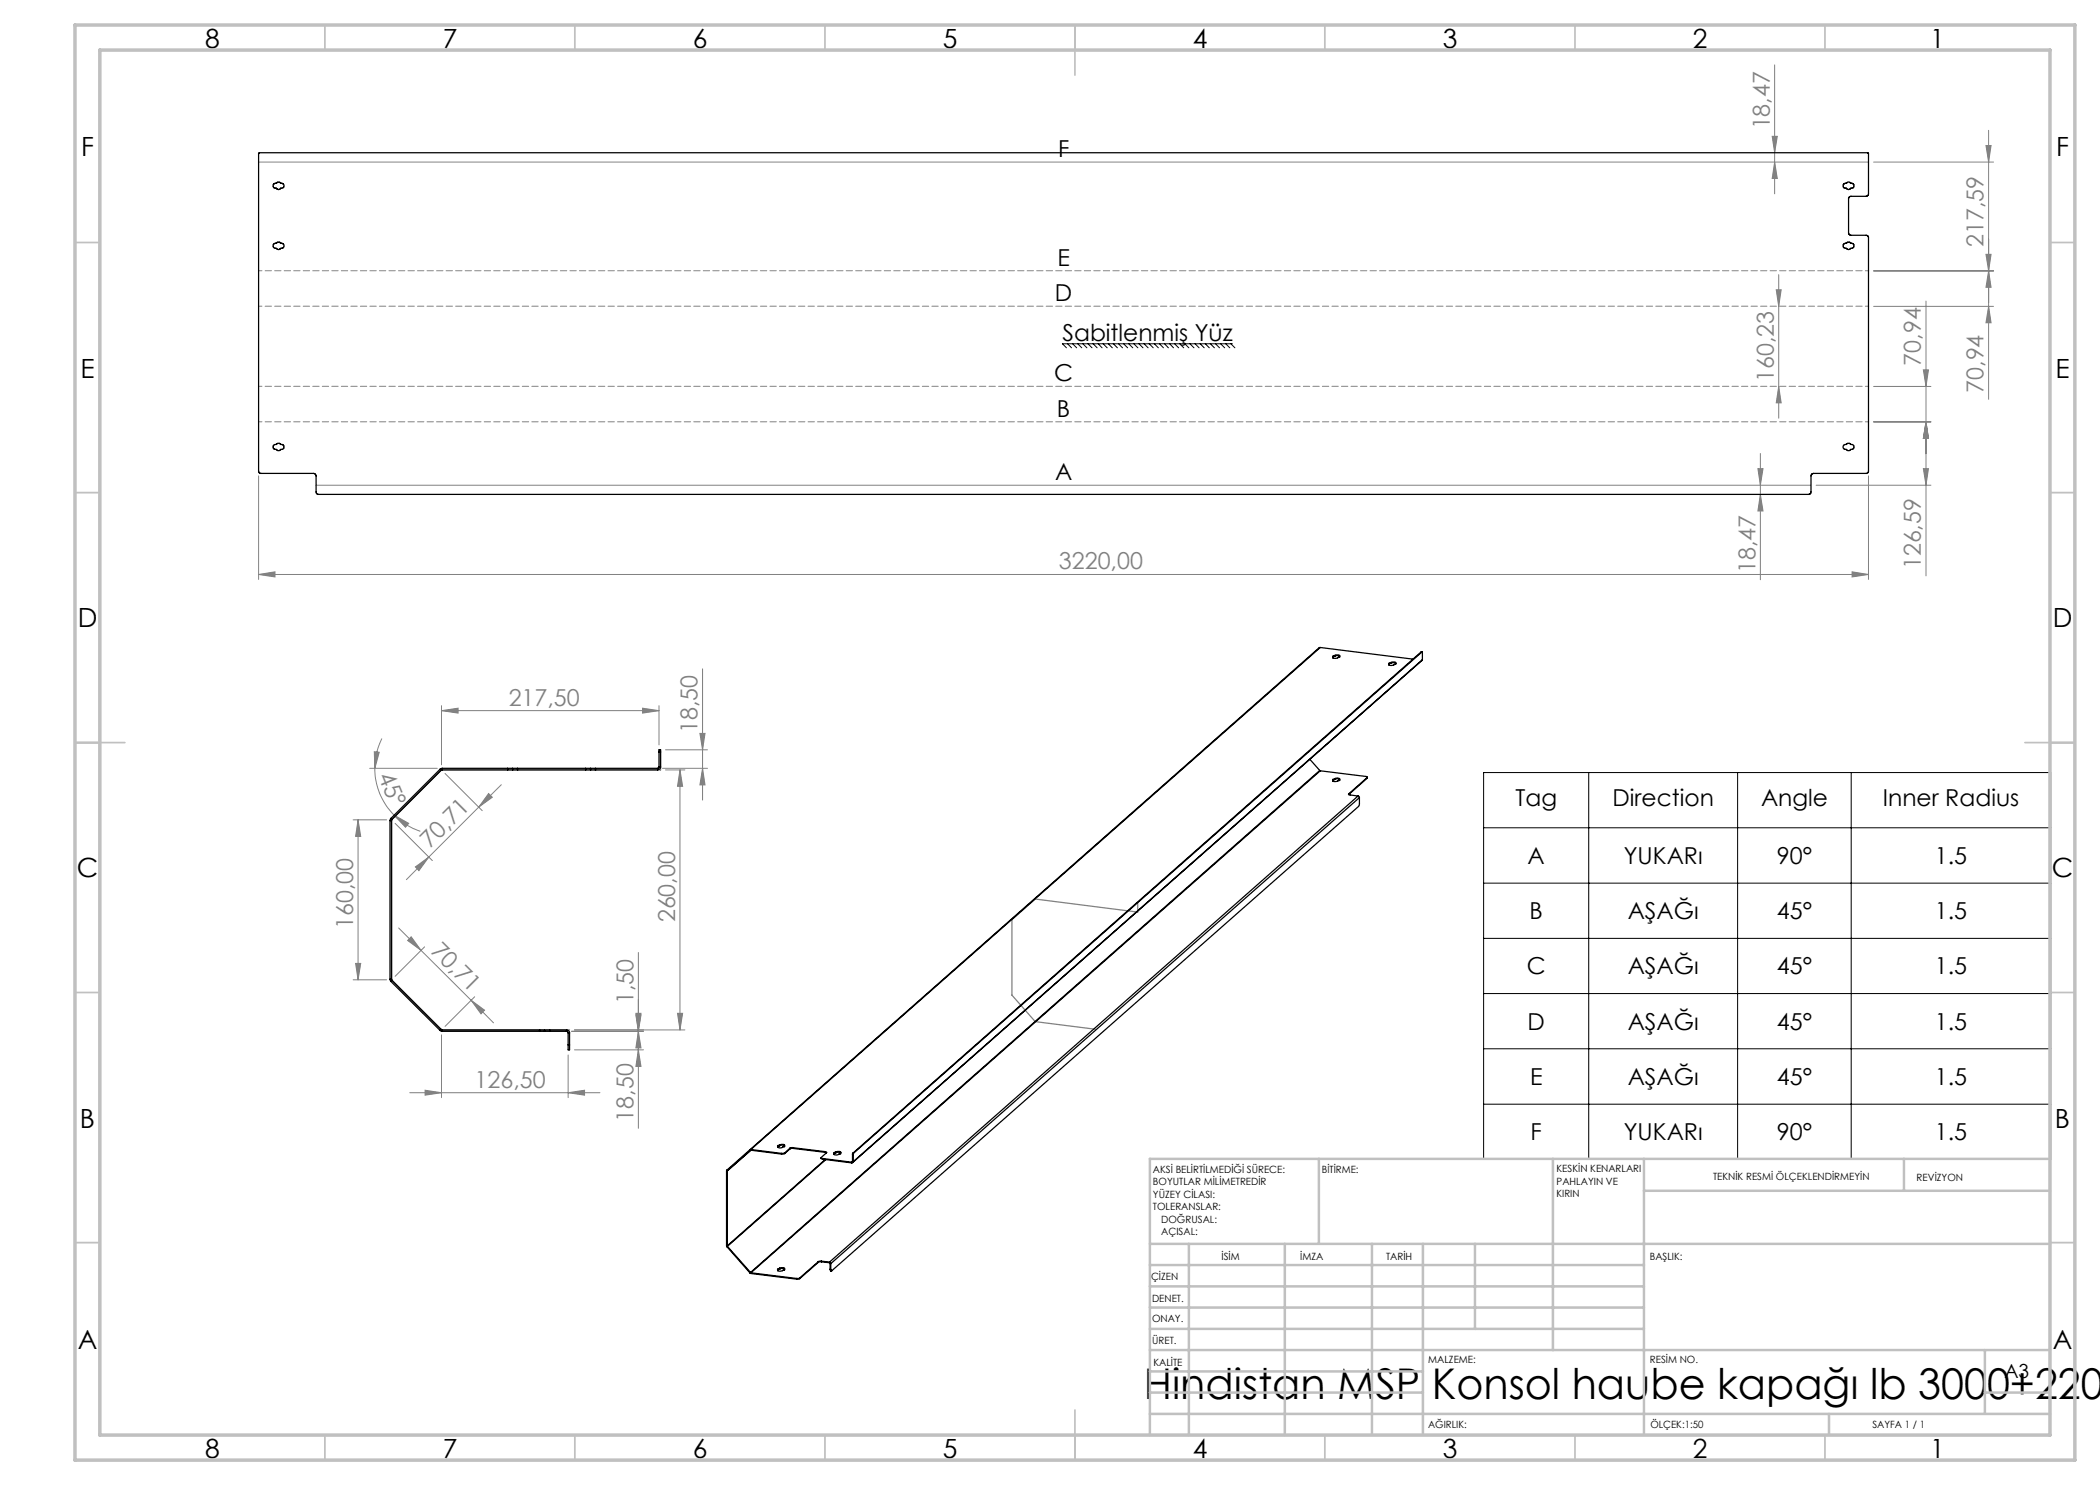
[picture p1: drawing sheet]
<svg xmlns="http://www.w3.org/2000/svg" width="420mm" height="297mm" viewBox="0 0 420 297" stroke-linecap="round" stroke-linejoin="round" font-family="sans-serif">
<g fill="none" stroke="#808080" stroke-width=".2">
<path d="M354.9 13v25.8M51.7 32.4h322M354.4 27.3h1.1l-.6 3.2zM354.9 32.4l.6 3.3h-1.1zM374.7 32.4h24M397.2 29.1h1l-.5 3.3zM397.7 26.1v53.8M355.2 58h1l-.5 3.3zM355.7 54.9v28.7M374.7 54.2h24M397.2 50.9h1l-.5 3.3zM397.7 54.2l.5 3.3h-1z"/>
<path d="M355.7 77.3l.5 3.3h-1zM374.7 77.3h11.5M374.7 61.3h24M384.7 74h1l-.5 3.3zM385.2 60.2v55M397.7 61.3l.5 3.3h-1zM51.7 95.2v20.7M63.2 97h299M351.6 93.7h1l-.5 3.3zM352.1 90.7v25.3M352.1 98.9l.5 3.3h-1zM363.2 97h23"/>
<path d="M373.7 95.2v20.7M374.7 84.4h11.5M384.7 93.7h1l-.5 3.3zM385.2 84.4l.5 3.3h-1zM51.7 114.9l3.3-.5v1zM51.7 114.9h322M370.4 114.4l3.3 .5-3.3 .5zM140.5 133.8v26.2M73.9 153.7h13.6M74.9 150.4l.9 .1-.8 3.2zM75 153.7a13 13 0 0 0 3.8 9.4M76.4 147.7a13.1 13.1 0 0 0-1.4 6"/>
<path d="M88.3 142.1l3.3-.5v1zM88.3 141.1v11.9M88.3 142.1h43.5M89 154.7l7.4 7.4M97.7 158.7l.8 .8-2.8 1.9zM100.3 156.9l-4.6 4.5M128.5 141.6l3.3 .5-3.3 .5zM131.8 141.1v7.9M132.5 153.7h9M133.1 154h3.9M133.1 150h8.4M136 154l.5 3.3h-1z"/>
<path d="M136 154v52M140 146.7h1l-.5 3.3zM140.5 153.7l.5 3.3h-1zM70.6 164h6.7M71.6 164v32M71.6 164l.5 3.3h-1zM78.8 163.1l2.9 1.6-.6 .7zM78.8 163.1a13 13 0 0 0 5.3 3.2M79 164.7l7.5 7.4M83.1 173.4l2.7-2-2 2.7zM85.8 171.4l-4.5 4.5M95.7 161.4l-9.9 10"/>
<path d="M70.6 196h6.7M71.1 192.7h1l-.5 3.3zM79.7 185.6l4.5 4.5M82.2 187.4l2 2.7-2.7-2zM84.2 190.1l10 10M84.9 189.4l-5.9 5.9M94.9 199.4l-5.9 5.9M127.7 190.5v35.2M82 218.5h38M85 218l3.3 .5-3.3 .5zM88.3 207v12.5M94.2 200.1l2.7 1.9-.7 .8z"/>
<path d="M94.2 200.1l4.5 4.5M113.6 218.5l3.3-.5v1zM113.6 211v8.5M114.3 206.3h14.4M114.9 206h22.1M114.9 210h13.8M127.2 202.7h1l-.5 3.3zM127.2 203h1l-.5 3.3zM127.7 206.3l.5 3.3h-1zM127.7 210l.5 3.3h-1zM135.5 202.7h1l-.5 3.3z"/>
</g>
<g fill="none" stroke="#000" stroke-width=".2">
<path d="M213.5 68.8l.8 .8M214.5 68.8l.8 .8M215.5 68.8l.9 .8M216.6 68.8l.8 .8M217.6 68.8l.8 .8M218.6 68.8l.8 .8M219.6 68.8l.8 .8M220.6 68.8l.8 .8M221.7 68.8l.8 .8M222.7 68.8l.8 .8M223.7 68.8l.8 .8M224.7 68.8l.8 .8"/>
<path d="M225.7 68.8l.9 .8M226.8 68.8l.8 .8M227.8 68.8l.8 .8M228.8 68.8l.8 .8M229.8 68.8l.8 .8M230.9 68.8l.8 .8M231.9 68.8l.8 .8M232.9 68.8l.8 .8M233.9 68.8l.8 .8M234.9 68.8l.8 .8M235.9 68.8l.8 .8M237 68.8l.8 .8"/>
<path d="M238 68.8l.8 .8M239 68.8l.8 .8M240 68.8l.8 .8M241.1 68.8l.8 .8M242.1 68.8l.8 .8M243.1 68.8l.8 .8M244.1 68.8l.8 .8M245.1 68.8l.9 .8M246.2 68.8l.8 .8M246.5 68.8h-34l.8 .8M296.7 154.5h113.4v77.4h-113.4zM317.7 154.5v77.4"/>
<path d="M347.5 154.5v77.4M370.2 154.5v77.4M296.7 165.6h113.4M296.7 176.6h113.4M296.7 187.7h113.4M296.7 198.7h113.4M296.7 209.8h113.4M296.7 220.8h113.4"/>
</g>
<path d="M373.7 54.1h-322M373.7 77.3h-322M373.7 61.2h-322M373.7 84.4h-322" fill="none" stroke="#808080" stroke-width=".2" stroke-dasharray="1.3 .6" stroke-dashoffset=".6"/>
<g fill="none" stroke="#c0c0c0" stroke-width=".35">
<path d="M65 5v5M115 5v5M165 5v5M215 5v10M265 5v5M315 5v5M365 5v5M15 48.5h5M410 48.5h5M15 98.5h5M410 98.5h5M15 148.5h10"/>
<path d="M405 148.5h10M15 198.5h5M410 198.5h5M15 248.5h5M410 248.5h5M65 287v5M115 287v5M165 287v5M215 282v10M265 287v5M315 287v5M365 287v5"/>
</g>
<g fill="none" stroke="#c0c0c0" stroke-width=".5">
<path d="M263.8 231.8v17M310.6 231.8v38.2M328.8 231.8v55.2M328.8 238.2h81.2M380.8 231.8v6.4M410 231.8h-180v55.2M230 248.8h180M230 257.3h98.8M230 253h98.8M237.8 248.8v38.2M257 248.8v38.2M274.4 248.8v38.2"/>
<path d="M284.6 248.8v38.2M295 248.8v17M230 265.8h98.8M230 261.5h98.8M230 278.5h54.6M230 274.3h54.6M230 270h180M397 278.5h13M397 270v12.8M230 282.8h180M365.8 282.8v4.2"/>
</g>
<path d="M15 5h400v287h-400zM20 10h390v277h-390z" fill="none" stroke="#c0c0c0" stroke-width=".7"/>
<path d="M132.1 150v4h-43.8l-10 10v32l10 10h25.6M227.5 180.5v1.9l-20.5-2.6-4.6 4.1v15.1l4.6 5.3 12 1.5" fill="none" stroke="#808080" stroke-width=".25"/>
<g fill="#808080">
<path d="M128.5 141.6l3.3 .5-3.3 .5zM88.3 142.1l3.3-.5v1z"/>
<path d="M51.7 114.9l3.3-.5v1zM370.4 114.4l3.3 .5-3.3 .5z"/>
<path d="M113.6 218.5l3.3-.5v1zM85 218l3.3 .5-3.3 .5z"/>
<path d="M97.7 158.7l.8 .8-2.8 1.9zM83.1 173.4l2.7-2-2 2.7z"/>
<path d="M140.5 153.7l.5 3.3h-1zM140 146.7h1l-.5 3.3zM384.7 93.7h1l-.5 3.3zM385.2 84.4l.5 3.3h-1zM385.2 84.4l.5 3.3h-1zM384.7 74h1l-.5 3.3zM397.7 61.3l.5 3.3h-1zM397.2 50.9h1l-.5 3.3zM397.7 54.2l.5 3.3h-1zM397.2 29.1h1l-.5 3.3zM354.9 32.4l.6 3.3h-1.1zM354.4 27.3h1.1l-.6 3.2z"/>
<path d="M127.7 206.3l.5 3.3h-1zM127.2 202.7h1l-.5 3.3z"/>
<path d="M71.6 164l.5 3.3h-1zM71.1 192.7h1l-.5 3.3zM127.2 203h1l-.5 3.3zM127.7 210l.5 3.3h-1zM136 154l.5 3.3h-1zM135.5 202.7h1l-.5 3.3zM351.6 93.7h1l-.5 3.3zM352.1 98.9l.5 3.3h-1zM355.2 58h1l-.5 3.3zM355.7 77.3l.5 3.3h-1z"/>
<path d="M74.9 150.4l.9 .1-.8 3.2zM78.8 163.1l2.9 1.6-.6 .7z"/>
<path d="M82.2 187.4l2 2.7-2.7-2zM94.2 200.1l2.7 1.9-.7 .8z"/>
</g>
<g fill="none" stroke="#000" stroke-width=".25">
<path d="M51.7 30.7l.2-.2h321.7l.1 .2v8.2l-.4 .4h-3.2l-.3 .2-.1 7.2 .4 .4h3.2l.4 .3v47l-.4 .3h-10.8l-.3 .4v3.5l-.4 .3h-298.2l-.4-.4v-3.4l-.3-.4h-10.8l-.4-.4zM54.7 36.9l1.1-.5 .3 .3h.5l.2 .3v.3l-.2 .3h-.5l-.4 .3-.4-.3-.6-.1zM368.8 36.8l1-.4 .3 .3h.5l.2 .6-.2 .3h-.5l-.4 .3-1-.4-.1-.5zM54.7 48.9l1.1-.5 .3 .2 .5 .1 .2 .3v.3l-.2 .3-1 .3-.9-.4zM368.8 48.8l1-.4 .8 .4 .2 .5-.2 .3-1 .3-.9-.4-.1-.5zM54.8 89l1.1-.4 .2 .3 .6 .1 .1 .6-.2 .2-1 .3-.9-.4-.1-.5zM368.8 89l.5-.1 .2-.3h.4l.2 .3 .6 .1 .1 .5-.3 .4-.9 .2-.9-.4-.1-.5zM264.1 129.5h-.2l-113.9 100.4M264.1 129.5l-113.9 100.4M264.1 129.5l18.5 2.3M266.6 131.4v.1M266.6 131.4h.1"/>
<path d="M266.6 131.4v.2M266.9 131.1l-.4 .1 .1 .2M266.9 131.3l-.3 .1M266.9 131.1v.2M267 131.1l.7-.1 .2 .1v.1M267 131.2l-.1 .1M267 131.1h-.1M267 131.1v.1M267.9 131.2l.1 .1a1.21 1.21 0 0 1-1.5 .2l.1-.1M267.9 131.2v.2M267.9 131.2h-.9M277.8 132.8v.1"/>
<path d="M277.8 132.8v.2v-.1M278.2 132.5l-.4 .1v.2M278.2 132.7l-.4 .1M278.2 132.5v.2M278.2 132.5l.3-.1a.41 .41 0 0 1 .7 .2h-.1M278.2 132.5h.1M278.2 132.5v.1M278.2 132.6v.1M279.1 132.6l.1 .1a.95 .95 0 0 1-1.4 .2M279.1 132.6l.1 .2M279.1 132.6h-.9M284.3 130.3h.1"/>
<path d="M284.3 130.3l.1 .1M284.3 130.3l-113.7 100.3M284.4 130.4l.1 1.5M284.4 130.4l-113.7 100.2M284.5 131.9l-114 100.6M284.5 131.9l-113.9 100.4M88 153.8l.2 .3M88 153.8l-9.8 9.9M88.2 154.1l-9.8 9.8M88.4 154l-.2 .1M88.4 153.7l-.4 .1M88.4 154h13.1"/>
<path d="M88.4 153.7h13.1M88.4 153.7v.3M101.5 154h1M101.5 153.7h1M101.5 153.7v.3M102.5 154h1M102.5 153.7h1M102.5 153.7v.3M103.5 154h13.6M103.5 153.7h13.6M103.5 153.7v.3M117.1 154h1"/>
<path d="M117.1 153.7h1M117.1 153.7v.3M118.1 154h1M118.1 153.7h1M118.1 153.7v.3M119.1 154h12.4M119.1 153.7v.3M119.1 153.7h12.4M131.5 153.7v.3M131.8 153.4l-.3 .3M131.8 150.4v-.4h.3v.4M131.8 153.4h.3"/>
<path d="M131.8 150.4h.3M131.8 150.4v3M132.1 153.4a.6 .6 0 0 1-.6 .6M132.1 150.4v3M262 151.9l1.9 2.2M263.9 154.1l.2 .1M263.9 154.1l-113.8 100.4M264.1 154.2l9.4 1.2-3.8 3.4M264.1 154.2l-113.9 100.4M266.6 156.1v.1M266.6 156.1h.1M266.9 155.8l-.4 .1 .1 .2"/>
<path d="M266.9 155.9l-.3 .1M266.9 155.8v.1M267 155.7l.5-.1 .4 .1v.2M267 155.9l.4-.2 .5 .2M267 155.7l-.1 .1M267 155.7v.2M267 155.9h-.1M267.9 155.9l.1 .1a1.14 1.14 0 0 1-1.5 .1h.1M267.9 155.9v.2M269.7 158.8l.2 .2 1.7 .2M271.6 159.2l.3 .3M271.6 159.2l-105.7 93.2"/>
<path d="M271.9 159.5v1.3l-.2 .5-105.4 92.9-.1-.3M271.9 159.5l-105.7 93.2M273.4 155.6l-3.7 3.3v-.1M273.5 155.6h-.1M273.5 155.4l-.1 .2M78 164.1h.3M78 164.1v31.8M78.2 163.7l-.2 .4M78.2 163.7l.2 .2M78.3 164.1v31.8M78.4 163.9l-.1 .2M78 195.9l.2 .4"/>
<path d="M78 195.9h.3M78.2 196.3l9.8 9.8M78.3 195.9l.1 .2M78.4 196.1l-.2 .2M78.4 196.1l9.8 9.8M88 206.1l.4 .2M88.2 205.9l.2 .1M88.2 205.9l-.2 .2M88.4 206v.3M88.4 206h19.5M88.4 206.3h19.5M107.9 206h1"/>
<path d="M107.9 206.3h1M107.9 206v.3M108.9 206h1M108.9 206.3h1M108.9 206v.3M109.9 206h3.4M109.9 206.3h3.4M109.9 206v.3M113.3 206a.6 .6 0 0 1 .6 .6M113.3 206.3l.3 .3M113.3 206v.3M113.6 209v1h.3v-1"/>
<path d="M113.6 206.6h.3M113.6 209h.3M113.6 206.6v2.4M113.9 206.6v2.4M145.3 234.2h.2M145.3 234.2v15M145.4 234l-.1 .2M145.4 234l.1 .1M145.5 234.2v15M145.5 234.1v.1M150 229.9l.1 .2M150 229.9l-4.6 4.1"/>
<path d="M150.1 230.1l-4.6 4M150.2 229.9h-.2M150.2 230l-.1 .1M150.2 229.9l6.1 .8M150.2 229.9v.1M150.2 230l6.1 .8M150.2 230l-4.7 4.2M155.5 229.3v.2M155.6 229.3h-.1M155.6 229.3v.2M155.9 229l-.3 .1v.2M155.9 229.2l-.4 .1"/>
<path d="M156 229l.3-.1a.41 .41 0 0 1 .6 .2l-.1 .1M156 229.1l.3-.1 .6 .1M156 229h-.1M156 229l-.1 .2M156 229.1l-.1 .1M156.3 230.7v.1M156.8 229.2h.1a.99 .99 0 0 1-1.4 .1M156.8 229.2l.1 .1M157 230.6l-.7 .1M157 230.7l-.7 .1M157 230.6v.1M158 229.6l-1 1"/>
<path d="M158 229.6v.2M158 229.8l-1 .9M158.6 229.5l-.6 .1M158.6 229.7l-.6 .1M158.6 229.5l6.4 .8M158.6 229.5v.2M158.6 229.7l6.4 .8M164.2 231.6v.1l.3 .1M164.5 231.8l5.9 .8M164.5 231.7v.1M164.5 231.7l5.9 .7M165 230.3l.3 .2"/>
<path d="M165 230.5l.3 .1M165 230.3v.2M165 231.9l-19.5 17.3M165.2 231.9l-19.7 17.4M165.3 230.5l-1.1 1 .3 .2M166.8 230.8v.1M166.8 230.7v.1M166.8 230.7v.2M167.1 230.4l-.3 .1v.2M167.1 230.6l-.3 .1M167.1 230.4v.2M167.2 230.4l.3-.1a.41 .41 0 0 1 .6 .2v.1"/>
<path d="M167.2 230.5l.3-.1 .6 .1M167.2 230.4h-.1M167.2 230.5l-.1 .1M167.2 230.4v.1M168.1 230.6h.1a1.12 1.12 0 0 1-1.4 .2M168.1 230.6v.1M170.4 232.4v.2M170.5 232.3l-.1 .1M170.5 230.9h.1M170.5 232.3h.1M170.5 230.9v1.4M170.6 230.6l-.1 .3"/>
<path d="M170.6 230.6h.1M170.6 232.3l-.2 .3M170.6 230.9v1.4M170.7 230.6l-.1 .3M145.3 249.2l.1 .2M145.3 249.2h.2M145.4 249.4l4.6 5.2M145.5 249.2v.1M145.5 249.3l4.6 5.2M145.5 249.3l-.1 .1M150 254.6l.2 .1M150.1 254.5l.1 .1"/>
<path d="M150.1 254.5l-.1 .1M150.2 254.6v.1M150.2 254.6l9.1 1.1M150.2 254.7l9.1 1.1M155.5 254v.1M155.6 254v.1M155.6 254h-.1M155.9 253.8l-.4 .1M156 253.6l.3-.1a.41 .41 0 0 1 .6 .2M156 253.6l-.4 .1v.3M156 253.6l-.1 .2M156 253.8h-.1"/>
<path d="M156.8 253.8l.1 .1a.99 .99 0 0 1-1.4 .1M156.8 253.8l.1 .2M156.9 253.7l-.9 .1M156.9 253.7l-.1 .1M159.3 255.7v.1M159.9 255.6l-.6 .1M159.9 255.7l-.6 .1M159.9 255.6v.1M163.7 252.3l-3.8 3.3M163.7 252.3v.2M163.7 252.5l-3.8 3.2M164.3 252.2l-.6 .1"/>
<path d="M164.3 252.4l-.6 .1M164.3 252.2l1.6 .2M164.3 252.2v.2M164.3 252.4l1.6 .2M165.9 252.4l.3 .3M165.9 252.6l.1 .1M165.9 252.4v.2M166 253.9l.1 .2 .2 .1M166 252.7h.2M166 253.9h.2M166 252.7v1.2M166.2 252.7v1.2"/>
</g>
<text font-size="8.5" x="228.8" y="279.7">Hindistan MSP Konsol haube kapağı lb 3000+220</text>
<g font-size="5.3">
<text x="41" y="9.5">8</text>
<text x="88.5" y="9.5">7</text>
<text x="138.5" y="9.5">6</text>
<text x="188.5" y="9.5">5</text>
<text x="238.5" y="9.5">4</text>
<text x="288.5" y="9.5">3</text>
<text x="338.5" y="9.5">2</text>
<text x="386" y="9.5">1</text>
<text x="16.2" y="31.3">F</text>
<text x="411.2" y="31.3">F</text>
<text x="16.1" y="75.5">E</text>
<text x="411.1" y="75.5">E</text>
<text x="15.5" y="125.5">D</text>
<text x="410.5" y="125.5">D</text>
<text x="15.4" y="175.5">C</text>
<text x="410.4" y="175.5">C</text>
<text x="16" y="225.5">B</text>
<text x="411" y="225.5">B</text>
<text x="15.5" y="269.8">A</text>
<text x="410.5" y="269.8">A</text>
<text x="41" y="291.5">8</text>
<text x="88.5" y="291.5">7</text>
<text x="138.5" y="291.5">6</text>
<text x="188.5" y="291.5">5</text>
<text x="238.5" y="291.5">4</text>
<text x="288.5" y="291.5">3</text>
<text x="338.5" y="291.5">2</text>
<text x="386" y="291.5">1</text>
</g>
<g font-size="4.7" fill="#808080">
<text x="354" y="25.9" transform="rotate(-90 354 25.9)">18,47</text>
<text x="396.7" y="49.4" transform="rotate(-90 396.7 49.4)">217,59</text>
<text x="354.7" y="76.4" transform="rotate(-90 354.7 76.4)">160,23</text>
<text x="384.2" y="73.1" transform="rotate(-90 384.2 73.1)">70,94</text>
<text x="396.7" y="78.6" transform="rotate(-90 396.7 78.6)">70,94</text>
<text x="211.8" y="113.9">3220,00</text>
<text x="384.2" y="113.9" transform="rotate(-90 384.2 113.9)">126,59</text>
<text x="351.1" y="114.6" transform="rotate(-90 351.1 114.6)">18,47</text>
<text x="101.7" y="141.1">217,50</text>
<text x="139.5" y="146.7" transform="rotate(-90 139.5 146.7)">18,50</text>
<text x="75.6" y="155.1" transform="rotate(67 75.6 155.1)">45°</text>
<text x="86" y="169.8" transform="rotate(-45 86 169.8)">70,71</text>
<text x="70.6" y="185.8" transform="rotate(-90 70.6 185.8)">160,00</text>
<text x="135" y="184.5" transform="rotate(-90 135 184.5)">260,00</text>
<text x="86" y="190.3" transform="rotate(45 86 190.3)">70,71</text>
<text x="126.7" y="200.8" transform="rotate(-90 126.7 200.8)">1,50</text>
<text x="94.9" y="217.5">126,50</text>
<text x="126.7" y="224.3" transform="rotate(-90 126.7 224.3)">18,50</text>
</g>
<g font-size="4.7">
<text x="211.6" y="31.4">F</text>
<text x="211.5" y="53.2">E</text>
<text x="211" y="60.2">D</text>
<text x="212.5" y="68.1">Sabitlenmiş Yüz</text>
<text x="210.8" y="76.2">C</text>
<text x="211.4" y="83.4">B</text>
<text x="211" y="96">A</text>
<text x="303.1" y="161.3">Tag</text>
<text x="322.5" y="161.3">Direction</text>
<text x="352.2" y="161.3">Angle</text>
<text x="376.6" y="161.3">Inner Radius</text>
<text x="305.5" y="172.8">A</text>
<text x="324.8" y="172.8">YUKARı</text>
<text x="355.4" y="172.8">90°</text>
<text x="387" y="172.8">1.5</text>
<text x="305.9" y="183.8">B</text>
<text x="325.5" y="183.8">AŞAĞı</text>
<text x="355.4" y="183.8">45°</text>
<text x="387" y="183.8">1.5</text>
<text x="305.4" y="194.9">C</text>
<text x="325.5" y="194.9">AŞAĞı</text>
<text x="355.4" y="194.9">45°</text>
<text x="387" y="194.9">1.5</text>
<text x="305.5" y="205.9">D</text>
<text x="325.5" y="205.9">AŞAĞı</text>
<text x="355.4" y="205.9">45°</text>
<text x="387" y="205.9">1.5</text>
<text x="306" y="217">E</text>
<text x="325.5" y="217">AŞAĞı</text>
<text x="355.4" y="217">45°</text>
<text x="387" y="217">1.5</text>
<text x="306.1" y="228">F</text>
<text x="324.8" y="228">YUKARı</text>
<text x="355.4" y="228">90°</text>
<text x="387" y="228">1.5</text>
</g>
<text font-size="3.9" x="400.9" y="275.5">A3</text>
<g font-size="2">
<text x="230.6" y="234.6">AKSİ BELİRTİLMEDİĞİ SÜRECE:</text>
<text x="230.6" y="237.1">BOYUTLAR MİLİMETREDİR</text>
<text x="230.6" y="239.6">YÜZEY CİLASI:</text>
<text x="264.4" y="234.6">BİTİRME:</text>
<text x="311.3" y="234.5">KESKİN KENARLARI</text>
<text x="311.3" y="237">PAHLAYIN VE</text>
<text x="311.3" y="239.5">KIRIN</text>
<text x="342.6" y="236">TEKNİK RESMİ ÖLÇEKLENDİRMEYİN</text>
<text x="383.3" y="236.2">REVİZYON</text>
<text x="230.6" y="242.1">TOLERANSLAR:</text>
<text x="232.2" y="244.6">DOĞRUSAL:</text>
<text x="232.2" y="247.1">AÇISAL:</text>
<text x="244.3" y="252">İSİM</text>
<text x="260" y="251.9">İMZA</text>
<text x="277.2" y="251.9">TARİH</text>
<text x="330" y="251.9">BAŞLIK:</text>
<text x="230.2" y="256.1">ÇİZEN</text>
<text x="230.4" y="260.3">DENET.</text>
<text x="230.4" y="264.4">ONAY.</text>
<text x="230.5" y="268.8">ÜRET.</text>
<text x="230.7" y="273.1">KALİTE</text>
<text x="285.7" y="272.5">MALZEME:</text>
<text x="330" y="272.5">RESİM NO.</text>
<text x="285.6" y="285.5">AĞIRLIK:</text>
<text x="330.1" y="285.6">ÖLÇEK:1:50</text>
<text x="374.5" y="285.6">SAYFA 1 / 1</text>
</g>
</svg>
